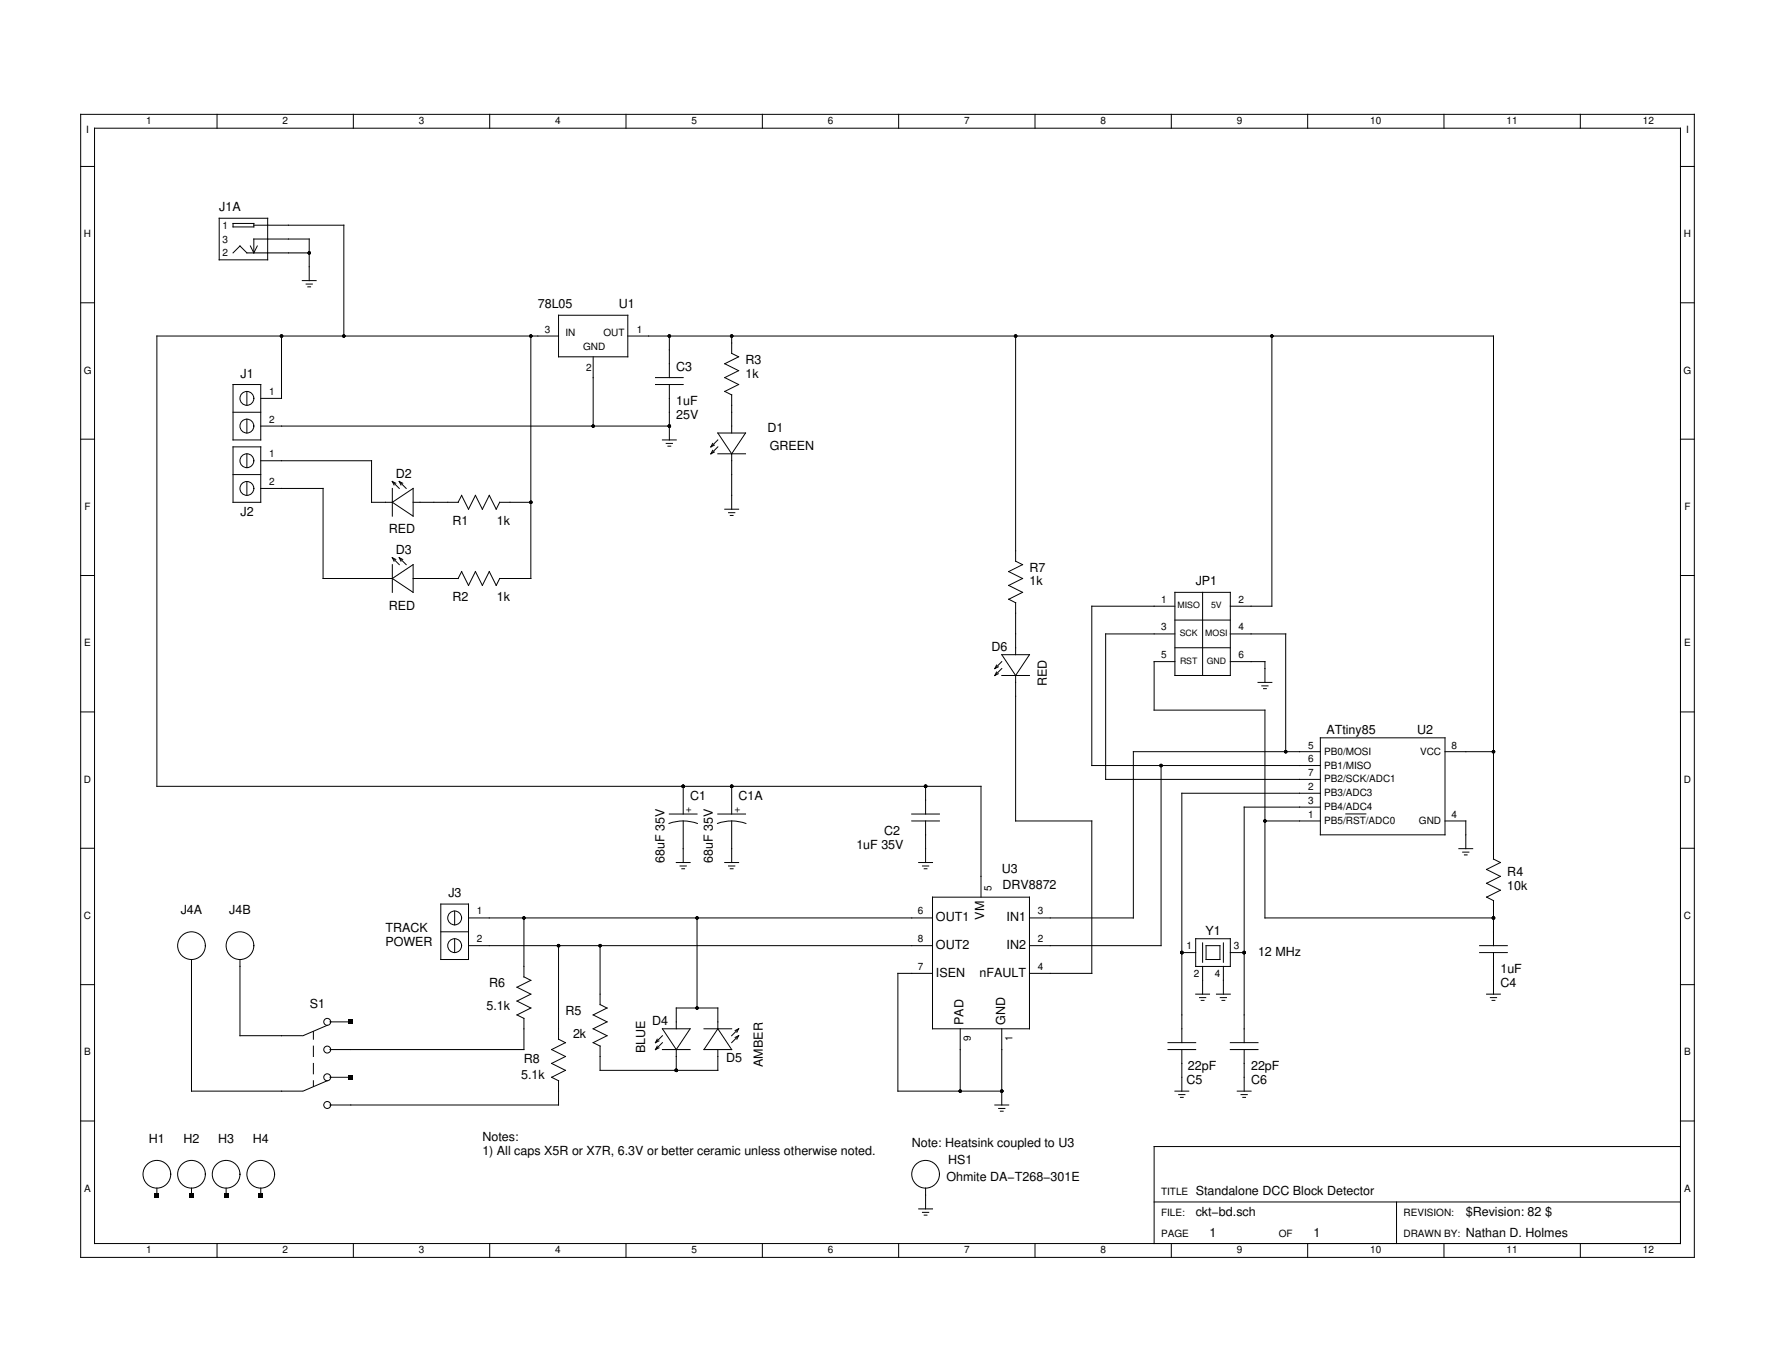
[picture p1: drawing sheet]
<svg xmlns="http://www.w3.org/2000/svg" width="279mm" height="216mm" viewBox="0 0 279 216" stroke-linecap="round" stroke-linejoin="round" font-family="sans-serif">
<g fill="none" stroke="#000" stroke-width=".16">
<path d="M12.7 18h254v179.9h-254zM34.2 18v2.2M55.6 18v2.2M77.1 18v2.2M98.5 18v2.2M120 18v2.2M141.5 18v2.2M162.9 18v2.2M184.4 18v2.2M205.8 18v2.2M227.3 18v2.2M248.8 18v2.2"/>
<path d="M12.7 26.2h2.2M14.9 20.2h249.6v175.5h-249.6zM34.5 34.3h7.6v6.6h-7.6zM36.7 35.2h3.3v.5h-3.3zM36.7 39.8l1.1-1.1 1.1 1.1h9.8M39.4 38.7l.6 1.1M40 35.4h14.1v17.5M40 39.8v-2.2h8.7v6.6M40.5 38.7l-.5 1.1M264.5 26.2h2.2M12.7 47.6h2.2M44.3 52.9v9.8h-3.3"/>
<path d="M47.6 44.2h2.2M48.2 44.7h1M48.5 45.1h.4M83.6 52.9v38.1h-4.9l-.6 1.1-1.1-2.2-1.1 2.2-1.1-2.2-1.1 2.2-1-2.2M87.9 52.9h-63.2v70.8h129.7v17.5M87.9 49.6h10.9v6.5h-10.9zM93.4 56.1v11M98.8 52.9h136.3v82.3l1.1 .5-2.2 1.1 2.2 1.1-2.2 1.1 2.2 1.1-2.2 1.1M103.2 59.4h4.3M105.4 52.9v6.5M115.2 52.9v2.7l1.1 .5-2.2 1.1 2.2 1.1-2.2 1.1 2.2 1.1-2.2 1.1 1.1 .5v6M159.9 52.9v35.4l1.1 .6-2.2 1 2.2 1.1-2.2 1.1 2.2 1.1-2.2 1.1 1.1 .5v8.2"/>
<path d="M200.2 52.9v42.5h-6.5M264.5 47.6h2.2M12.7 69.1h2.2M36.7 60.5h4.3v8.7h-4.3zM36.7 70.3h4.3v8.7h-4.3zM36.7 64.9h4.3M36.7 74.7h4.3M38.9 61.6v2.2M38.9 66v2.1M38.9 71.4v2.2M38.9 75.8v2.2M41 67.1h64.4"/>
<path d="M41 72.5h17.5v6.5h3.3M41 76.9h9.9v14.1h10.9M61.8 79l3.2-2.1v4.3zM61.8 76.9v4.3M61.8 75.8l1 1.1M61.8 75.8l.2 .5M61.8 75.8l.5 .2M62.8 75.8l1.1 1.1M62.8 75.8l.3 .5M62.8 75.8l.6 .2M65 79h7.1M72.7 78l1 2.1 1.1-2.1 1.1 2.1 1.1-2.1 1.1 2.1 .6-1.1h4.9"/>
<path d="M72.7 78l-.6 1M103.2 60.5h4.3M104.3 69.2h2.2M104.9 69.8h1M105.1 70.2h.5M105.4 60.5v8.7M112.2 70.9l-.3 .5M112.2 69.8l-.3 .5M112.4 71.1l-.5 .3M112.4 70l-.5 .3M113 68.1h4.4l-2.2 3.3zM113 71.4h4.4"/>
<path d="M113 69.2l-1.1 1.1M113 70.3l-1.1 1.1M115.2 71.4v8.7M264.5 69.1h2.2M12.7 90.6h2.2M61.8 91l3.2-2.1v4.3zM61.8 88.9v4.3M61.8 87.8l1 1.1M61.8 87.8l.2 .5M61.8 87.8l.5 .2M62.8 87.8l1.1 1.1M62.8 87.8l.3 .5"/>
<path d="M62.8 87.8l.6 .2M65 91h7.1M72.7 89.9l-.6 1.1M114.1 80.1h2.2M114.7 80.7h1M115 81.1h.4M184.9 93.2h8.8v13.1h-8.8zM184.9 95.4h-13v25.1h35.9M184.9 99.8h-10.9v22.8h33.8M184.9 97.6h8.8M189.3 93.2v13.1M193.7 99.8h8.7v18.5"/>
<path d="M264.5 90.6h2.2M12.7 112h2.2M156.9 105.8l-.3 .5M156.9 104.7l-.3 .5M157.1 106l-.5 .3M157.1 104.9l-.5 .3M157.7 106.3h4.3M157.7 103h4.3l-2.1 3.3zM157.7 104.1l-1.1 1.1M157.7 105.2l-1.1 1.1M159.9 106.3v22.9h12v24h-9.9M184.9 104.1h-3.2v7.6h17.4v32.7h36"/>
<path d="M184.9 101.9h8.8M193.7 104.1h5.4v3.3M198 107.4h2.2M198.6 107.9h1M198.9 108.4h.4M207.8 118.3h-29.4v26.1h-16.4M207.8 116.1h19.7v15.3h-19.7zM227.5 118.3h7.6M264.5 112h2.2M12.7 133.5h2.2M105.3 129.6a6.5 6.5 0 0 1 4.5 0M105.4 128.1h4.3"/>
<path d="M106.5 135.7h2.1M107.1 136.3h.9M107.3 136.7h.5M107.5 123.7v4.4M107.5 129.2v6.5M112.9 129.6a6.5 6.5 0 0 1 4.5 0M113 128.1h4.4M114.1 135.7h2.2M114.7 136.3h1M115 136.7h.4M115.2 123.7v4.4M115.2 129.2v6.5"/>
<path d="M143.5 129.2h4.4M143.5 128.1h4.4M144.6 135.7h2.2M145.2 136.3h1M145.5 136.7h.4M145.7 123.7v4.4M145.7 129.2v6.5M182.8 120.5v28.3h-20.8M199.1 129.2h8.7M207.8 124.8h-21.8v39.3M207.8 127h-12v37.1M211.8 128.1h3.2"/>
<path d="M227.5 129.2h3.2v4.3M229.6 133.5h2.2M230.2 134.1h1M230.5 134.5h.4M264.5 133.5h2.2M12.7 154.9h2.2M30.1 151v20.7h17.5M37.8 151v12h9.8M69.4 142.3h4.3v8.7h-4.3zM69.4 146.6h4.3M71.6 143.4v2.1M71.6 147.7v2.2"/>
<path d="M73.7 148.8h73.1M73.7 144.4h73.1M82.5 153.7l1.1 .6-2.2 1.1 2.2 1-2.2 1.1 2.2 1.1-2.2 1.1 1.1 .6v4.9h-30.6M82.5 144.4v9.3M87.9 148.8v14.7M94.5 158.1l1 .5-2.1 1.1 2.1 1.1-2.1 1.1 2.1 1.1-2.1 1.1 1.1 .5v3.8h18.5v-3.2M94.5 148.8v9.3M109.7 144.4v14.2M146.8 153.2h-5.5v18.5h16.4M146.8 141.2h15.2v20.7h-15.2zM186 149.9h2.2M188.2 147.7h5.5v4.4h-5.5z"/>
<path d="M188.2 156.4h2.2M188.8 157h1M189.1 157.4h.4M189.3 148.4v3M189.3 152.1v4.3M189.8 148.8h2.2v2.2h-2.2zM191.5 156.4h2.2M192.1 157h1M192.4 157.4h.4M192.6 148.4v3M192.6 152.1v4.3M193.7 149.9h2.1"/>
<path d="M232.9 149.9h4.4M232.9 148.8h4.4M234 156.4h2.2M234 141.2l1.1 .5v7.1M234.6 157h1M234.9 157.4h.4M235.1 149.9v6.5M264.5 154.9h2.2M12.7 176.4h2.2M49.3 162.3v1.2M49.3 164.6v1.7M49.3 167.3v1.7"/>
<path d="M49.3 170.1v.8M51.5 170.1l-3.8 1.6M51.5 161.3l-3.8 1.7M51.9 160.8h3.3M51.9 169.5h3.3M87.9 163.5l1.1 .6M89 164.1l-2.2 1.1 2.2 1.1-2.2 1 2.2 1.1-2.2 1.1 1.1 .6v3.8h-36M103.5 164.6l-.3 .6M103.5 163.5l-.3 .6M103.7 164.9l-.5 .3M103.7 163.8l-.5 .3M104.3 165.2h4.3"/>
<path d="M104.3 161.9h4.3l-2.1 3.3zM104.3 163l-1.1 1.1M104.3 164.1l-1.1 1.1M106.5 161.9v-3.3h6.5v3.3M106.5 165.2v3.2M110.8 161.9h4.4M113 161.9l2.2 3.3h-4.4zM116.3 163l-1.1 1.1M116.3 161.9l-1.1 1.1M116.3 161.9l-.6 .3M116.3 161.9l-.3 .5M116.3 163l-.6 .3"/>
<path d="M116.3 163l-.3 .5M151.1 161.9v9.8M156.6 173.9h2.2M157.2 174.4h1M157.5 174.9h.4M157.7 161.9v12M183.9 164.1h4.3M183.9 165.2h4.3M184.9 171.7h2.2M185.5 172.2h1M185.8 172.7h.4M186 165.2v6.5"/>
<path d="M193.7 164.1h4.3M193.7 165.2h4.3M194.8 171.7h2.1M195.4 172.2h.9M195.6 172.7h.5M195.8 165.2v6.5M264.5 176.4h2.2M24.7 187v1.1M30.1 187v1.1M34.2 195.7v2.2M35.6 187v1.1M41 187v1.1"/>
<path d="M55.6 195.7v2.2M77.1 195.7v2.2M98.5 195.7v2.2M120 195.7v2.2M141.5 195.7v2.2M144.6 190.2h2.2M145.2 190.8h1M145.5 191.2h.4M145.7 187v3.2M162.9 195.7v2.2M181.7 189.1h82.8M184.4 195.7v2.2"/>
<path d="M205.8 195.7v2.2M219.8 189.1v6.6M227.3 195.7v2.2M248.8 195.7v2.2M264.5 180.4h-82.8v15.3"/>
<circle cx="38.9" cy="76.9" r="1.09"/>
<circle cx="38.9" cy="62.7" r="1.09"/>
<circle cx="38.9" cy="67.1" r="1.09"/>
<circle cx="38.9" cy="72.5" r="1.09"/>
<circle cx="30.1" cy="148.8" r="2.18"/>
<circle cx="37.8" cy="148.8" r="2.18"/>
<circle cx="71.6" cy="144.4" r="1.09"/>
<circle cx="71.6" cy="148.8" r="1.09"/>
<circle cx="51.5" cy="169.5" r=".55"/>
<circle cx="51.5" cy="160.8" r=".55"/>
<circle cx="51.5" cy="173.9" r=".55"/>
<circle cx="51.5" cy="165.2" r=".55"/>
<circle cx="24.7" cy="184.8" r="2.18"/>
<circle cx="30.1" cy="184.8" r="2.18"/>
<circle cx="35.6" cy="184.8" r="2.18"/>
<circle cx="41" cy="184.8" r="2.18"/>
<circle cx="145.7" cy="184.8" r="2.18"/>
</g>
<g fill="#000">
<path d="M54.9 160.5h.6v.6h-.6zM54.9 169.2h.6v.6h-.6zM24.4 187.7h.6v.7h-.6zM29.8 187.7h.7v.7h-.7zM35.3 187.7h.6v.7h-.6zM40.7 187.7h.7v.7h-.7z"/>
<circle cx="48.7" cy="39.8" r=".27"/>
<circle cx="44.3" cy="52.9" r=".27"/>
<circle cx="54.1" cy="52.9" r=".27"/>
<circle cx="83.6" cy="52.9" r=".27"/>
<circle cx="105.4" cy="52.9" r=".27"/>
<circle cx="115.2" cy="52.9" r=".27"/>
<circle cx="159.9" cy="52.9" r=".27"/>
<circle cx="200.2" cy="52.9" r=".27"/>
<circle cx="83.6" cy="79" r=".27"/>
<circle cx="93.4" cy="67.1" r=".27"/>
<circle cx="105.4" cy="67.1" r=".27"/>
<circle cx="202.4" cy="118.3" r=".27"/>
<circle cx="235.1" cy="118.3" r=".27"/>
<circle cx="107.5" cy="123.7" r=".27"/>
<circle cx="115.2" cy="123.7" r=".27"/>
<circle cx="145.7" cy="123.7" r=".27"/>
<circle cx="182.8" cy="120.5" r=".27"/>
<circle cx="199.1" cy="129.2" r=".27"/>
<circle cx="82.5" cy="144.4" r=".27"/>
<circle cx="87.9" cy="148.8" r=".27"/>
<circle cx="94.5" cy="148.8" r=".27"/>
<circle cx="109.7" cy="158.6" r=".27"/>
<circle cx="109.7" cy="144.4" r=".27"/>
<circle cx="186" cy="149.9" r=".27"/>
<circle cx="195.8" cy="149.9" r=".27"/>
<circle cx="235.1" cy="144.4" r=".27"/>
<circle cx="106.5" cy="168.4" r=".27"/>
<circle cx="151.1" cy="171.7" r=".27"/>
<circle cx="157.7" cy="171.7" r=".27"/>
</g>
<g font-size="2">
<text x="34.5" y="33.3">J1A</text>
<text x="84.6" y="48.5">78L05</text>
<text x="97.4" y="48.5">U1</text>
<text x="37.9" y="59.4">J1</text>
<text x="106.5" y="58.3">C3</text>
<text x="117.4" y="57.2">R3</text>
<text x="117.4" y="59.4">1k</text>
<text x="106.5" y="63.8">1uF</text>
<text x="106.5" y="66">25V</text>
<text x="120.8" y="67.9">D1</text>
<text x="121.2" y="70.9">GREEN</text>
<text x="62.3" y="75.2">D2</text>
<text x="37.9" y="81.2">J2</text>
<text x="61.2" y="83.9">RED</text>
<text x="71.2" y="82.6">R1</text>
<text x="78.2" y="82.6">1k</text>
<text x="62.3" y="87.2">D3</text>
<text x="162" y="89.9">R7</text>
<text x="61.2" y="95.9">RED</text>
<text x="71.2" y="94.6">R2</text>
<text x="78.2" y="94.6">1k</text>
<text x="162" y="92.1">1k</text>
<text x="188.2" y="92.1">JP1</text>
<text x="156.1" y="102.5">D6</text>
<text x="164.8" y="107.9" transform="rotate(-90 164.8 107.9)">RED</text>
<text x="208.8" y="115.6">ATtiny85</text>
<text x="223.1" y="115.6">U2</text>
<text x="108.6" y="125.9">C1</text>
<text x="116.3" y="125.9">C1A</text>
<text x="139.2" y="131.4">C2</text>
<text x="104.6" y="135.7" transform="rotate(-90 104.6 135.7)">68uF 35V</text>
<text x="112.2" y="135.7" transform="rotate(-90 112.2 135.7)">68uF 35V</text>
<text x="134.8" y="133.5">1uF 35V</text>
<text x="157.7" y="137.4">U3</text>
<text x="237.3" y="137.9">R4</text>
<text x="28.4" y="143.9">J4A</text>
<text x="36.1" y="143.9">J4B</text>
<text x="70.6" y="141.2">J3</text>
<text x="157.8" y="139.9">DRV8872</text>
<text x="237.3" y="140.1">10k</text>
<text x="60.7" y="146.6">TRACK</text>
<text x="60.7" y="148.8">POWER</text>
<text x="147.3" y="145">OUT1</text>
<text x="147.3" y="149.3">OUT2</text>
<text x="154.9" y="144.7" transform="rotate(-90 154.9 144.7)">VM</text>
<text x="158.4" y="145">IN1</text>
<text x="158.4" y="149.3">IN2</text>
<text x="189.7" y="147.2">Y1</text>
<text x="77" y="155.4">R6</text>
<text x="147.3" y="153.7">ISEN</text>
<text x="154.2" y="153.7">nFAULT</text>
<text x="198" y="150.4">12 MHz</text>
<text x="236.2" y="155.4">C4</text>
<text x="236.2" y="153.2">1uF</text>
<text x="48.8" y="158.6">S1</text>
<text x="76.6" y="158.9">5.1k</text>
<text x="89" y="159.7">R5</text>
<text x="102.6" y="161.3">D4</text>
<text x="151.7" y="161.3" transform="rotate(-90 151.7 161.3)">PAD</text>
<text x="158.2" y="161.3" transform="rotate(-90 158.2 161.3)">GND</text>
<text x="82.5" y="167.3">R8</text>
<text x="90.2" y="163.3">2k</text>
<text x="101.5" y="165.7" transform="rotate(-90 101.5 165.7)">BLUE</text>
<text x="114.3" y="167.1">D5</text>
<text x="120.1" y="167.9" transform="rotate(-90 120.1 167.9)">AMBER</text>
<text x="82" y="169.8">5.1k</text>
<text x="186.8" y="170.6">C5</text>
<text x="187" y="168.4">22pF</text>
<text x="196.9" y="170.6">C6</text>
<text x="196.9" y="168.4">22pF</text>
<text x="23.4" y="179.8">H1</text>
<text x="28.9" y="179.8">H2</text>
<text x="34.3" y="179.8">H3</text>
<text x="39.8" y="179.8">H4</text>
<text x="75.9" y="179.6">Notes:</text>
<text x="75.9" y="181.8">1) All caps X5R or X7R, 6.3V or better ceramic unless otherwise noted.</text>
<text x="143.5" y="180.4">Note: Heatsink coupled to U3</text>
<text x="149" y="185.9">Ohmite DA−T268−301E</text>
<text x="149.2" y="183.1">HS1</text>
<text x="188.2" y="188.1">Standalone DCC Block Detector</text>
<text x="188.2" y="191.3">ckt−bd.sch</text>
<text x="230.7" y="191.3">$Revision: 82 $</text>
<text x="190.4" y="194.6">1</text>
<text x="206.7" y="194.6">1</text>
<text x="230.7" y="194.6">Nathan D. Holmes</text>
</g>
<g font-size="1.6">
<text x="13.6" y="21">I</text>
<text x="23" y="19.5">1</text>
<text x="44.5" y="19.5">2</text>
<text x="65.9" y="19.5">3</text>
<text x="87.4" y="19.5">4</text>
<text x="108.8" y="19.5">5</text>
<text x="130.3" y="19.5">6</text>
<text x="151.7" y="19.5">7</text>
<text x="173.2" y="19.5">8</text>
<text x="194.7" y="19.5">9</text>
<text x="215.7" y="19.5">10</text>
<text x="237.1" y="19.5">11</text>
<text x="258.6" y="19.5">12</text>
<text x="265.4" y="21">I</text>
<text x="35" y="36">1</text>
<text x="13.2" y="37.3">H</text>
<text x="35" y="40.3">2</text>
<text x="35" y="38.2">3</text>
<text x="265" y="37.3">H</text>
<text x="85.7" y="52.3">3</text>
<text x="89" y="52.9">IN</text>
<text x="95" y="52.9">OUT</text>
<text x="100.2" y="52.3">1</text>
<text x="13.2" y="58.8">G</text>
<text x="91.8" y="55">GND</text>
<text x="92.3" y="58.3">2</text>
<text x="265" y="58.8">G</text>
<text x="42.3" y="62.1">1</text>
<text x="42.3" y="66.5">2</text>
<text x="42.3" y="72">1</text>
<text x="42.3" y="76.3">2</text>
<text x="13.3" y="80.2">F</text>
<text x="265.1" y="80.2">F</text>
<text x="182.8" y="94.8">1</text>
<text x="195" y="94.8">2</text>
<text x="13.3" y="101.7">E</text>
<text x="182.8" y="99.2">3</text>
<text x="195" y="99.2">4</text>
<text x="265.1" y="101.7">E</text>
<text x="182.8" y="103.6">5</text>
<text x="195" y="103.6">6</text>
<text x="205.9" y="117.8">5</text>
<text x="205.9" y="120">6</text>
<text x="208.4" y="118.8">PB0/MOSI</text>
<text x="223.5" y="118.8">VCC</text>
<text x="228.5" y="117.8">8</text>
<text x="13.2" y="123.2">D</text>
<text x="205.9" y="122.2">7</text>
<text x="205.9" y="124.3">2</text>
<text x="208.4" y="120.9">PB1/MISO</text>
<text x="208.4" y="123.1">PB2/SCK/ADC1</text>
<text x="208.4" y="125.3">PB3/ADC3</text>
<text x="265" y="123.2">D</text>
<text x="108.1" y="127" transform="rotate(90 108.1 127)">+</text>
<text x="115.7" y="127" transform="rotate(90 115.7 127)">+</text>
<text x="205.9" y="126.5">3</text>
<text x="205.9" y="128.7">1</text>
<text x="208.4" y="127.5">PB4/ADC4</text>
<text x="208.4" y="129.7">PB5/RST/ADC0</text>
<text x="223.4" y="129.7">GND</text>
<text x="228.5" y="128.7">4</text>
<text x="75.1" y="143.9">1</text>
<text x="144.5" y="143.9">6</text>
<text x="156.1" y="140.1" transform="rotate(-90 156.1 140.1)">5</text>
<text x="163.4" y="143.9">3</text>
<text x="13.2" y="144.6">C</text>
<text x="75.1" y="148.3">2</text>
<text x="144.5" y="148.3">8</text>
<text x="163.4" y="148.3">2</text>
<text x="186.8" y="149.4">1</text>
<text x="194.2" y="149.4">3</text>
<text x="265" y="144.6">C</text>
<text x="144.5" y="152.6">7</text>
<text x="163.4" y="152.6">4</text>
<text x="187.9" y="153.8">2</text>
<text x="191.2" y="153.8">4</text>
<text x="13.3" y="166.1">B</text>
<text x="152.8" y="163.8" transform="rotate(-90 152.8 163.8)">9</text>
<text x="159.4" y="163.8" transform="rotate(-90 159.4 163.8)">1</text>
<text x="265.1" y="166.1">B</text>
<text x="13.3" y="187.5">A</text>
<text x="182.8" y="191.3">FILE:</text>
<text x="182.8" y="188.1">TITLE</text>
<text x="220.9" y="191.3">REVISION:</text>
<text x="265.1" y="187.5">A</text>
<text x="23" y="197.2">1</text>
<text x="44.5" y="197.2">2</text>
<text x="65.9" y="197.2">3</text>
<text x="87.4" y="197.2">4</text>
<text x="108.8" y="197.2">5</text>
<text x="130.3" y="197.2">6</text>
<text x="151.7" y="197.2">7</text>
<text x="173.2" y="197.2">8</text>
<text x="182.8" y="194.6">PAGE</text>
<text x="194.7" y="197.2">9</text>
<text x="201.3" y="194.6">OF</text>
<text x="215.7" y="197.2">10</text>
<text x="220.9" y="194.6">DRAWN BY:</text>
<text x="237.1" y="197.2">11</text>
<text x="258.6" y="197.2">12</text>
</g>
<g font-size="1.4">
<text x="185.4" y="95.8">MISO</text>
<text x="190.6" y="95.7">5V</text>
<text x="185.7" y="100.1">SCK</text>
<text x="189.7" y="100.1">MOSI</text>
<text x="185.7" y="104.5">RST</text>
<text x="190" y="104.5">GND</text>
</g>
</svg>
